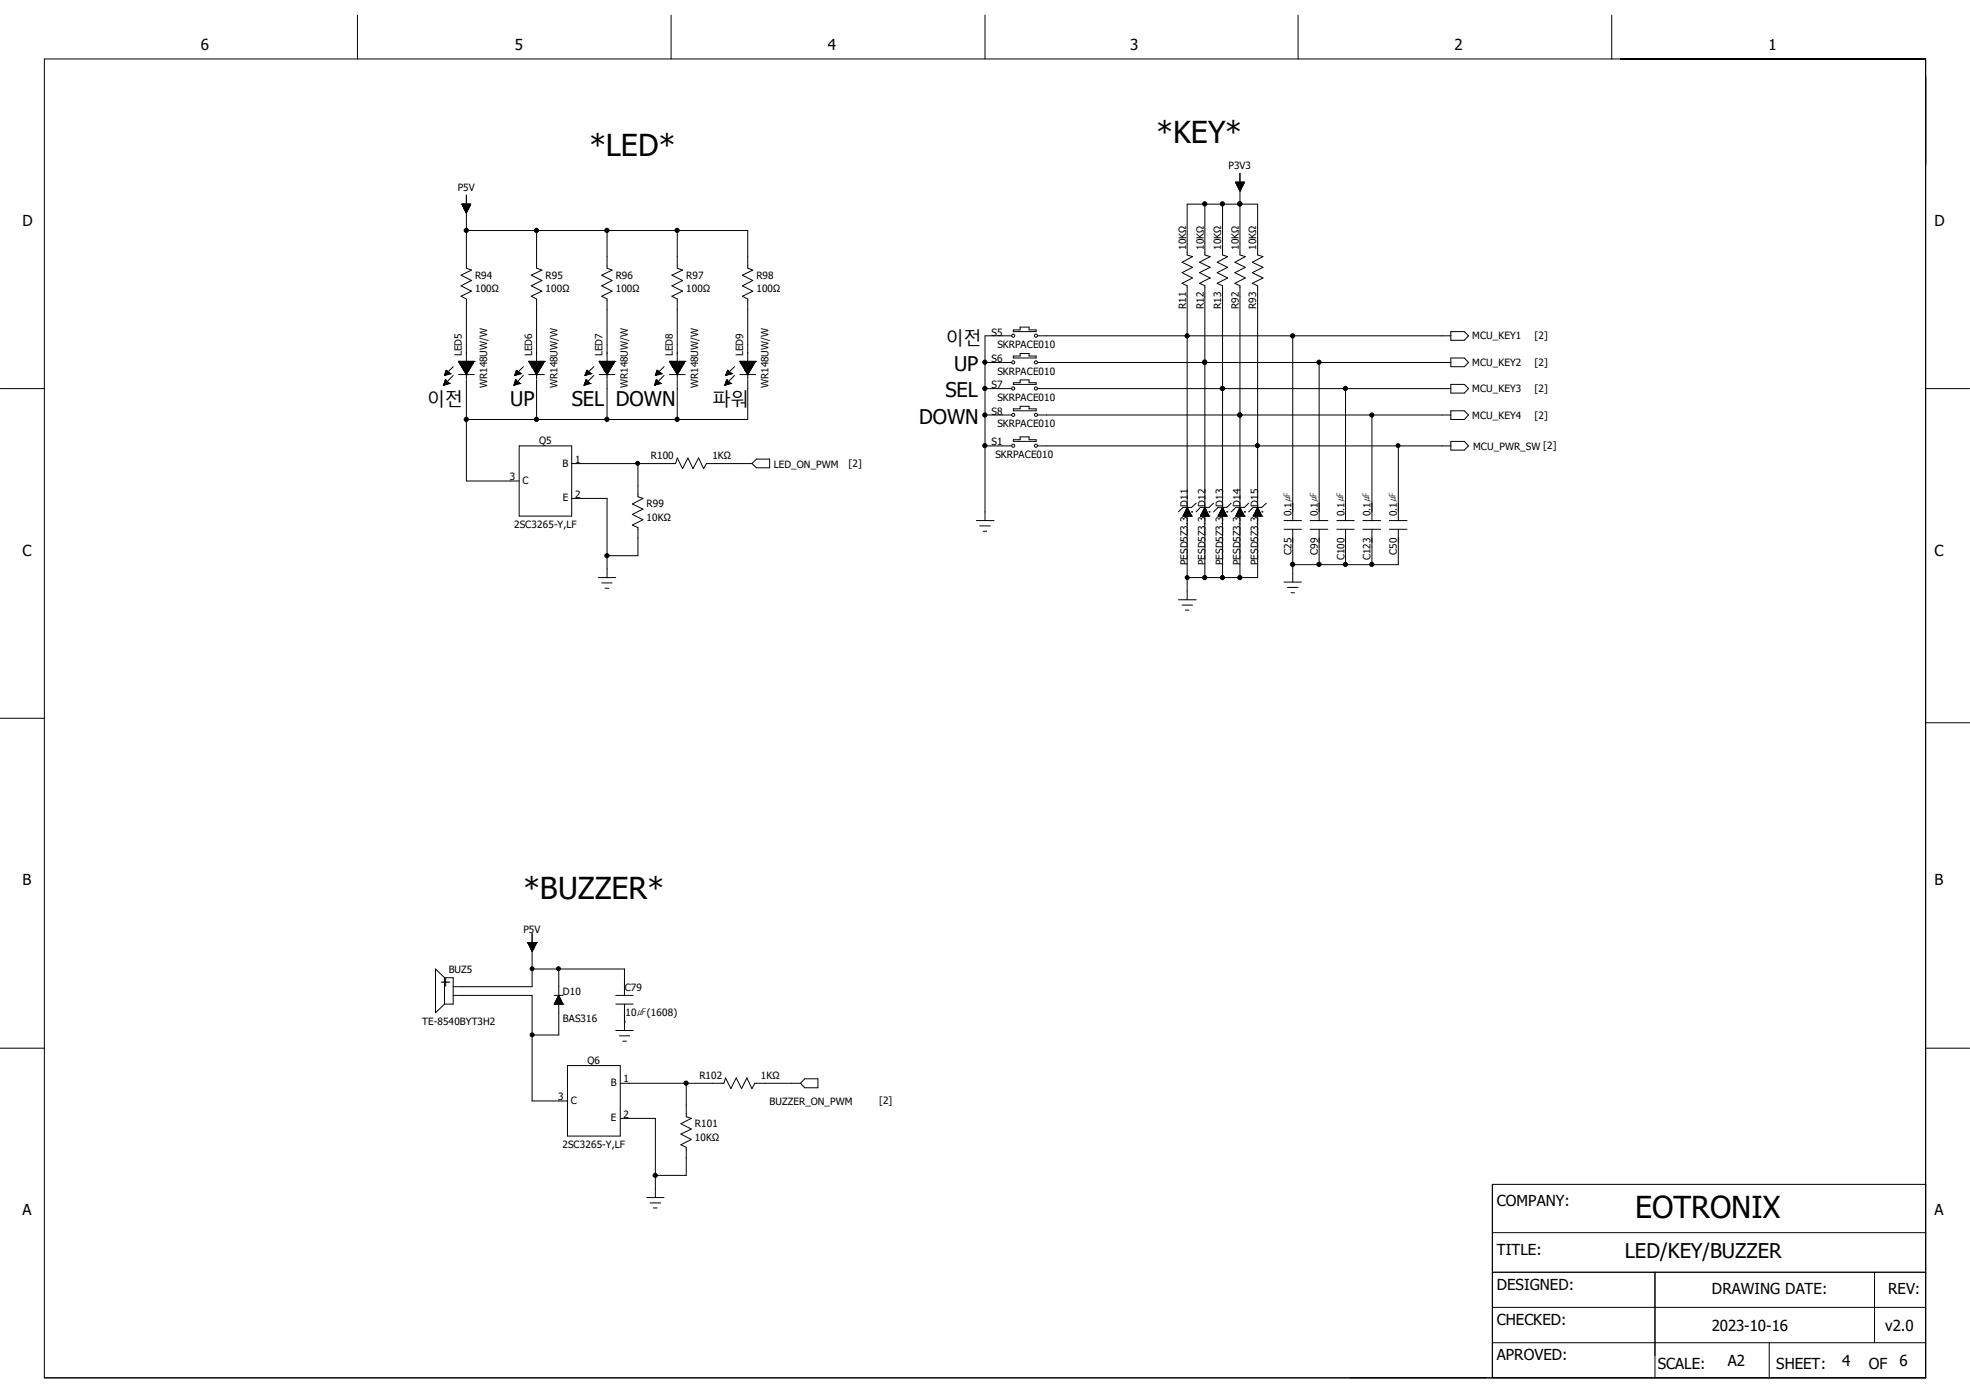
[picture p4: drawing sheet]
<svg xmlns="http://www.w3.org/2000/svg" width="297mm" height="210mm" viewBox="0 0 297 210" stroke-linecap="round" stroke-linejoin="round" font-family="sans-serif">
<g fill="none" stroke="#000" stroke-width=".15">
<path d="M6.7 8.9h283.6v198.8h-283.6zM53.9 2.3v6.6M101.2 2.3v6.6M148.5 2.3v6.6M195.7 2.3v6.6M243 2.3v6.6M69.7 30.9h1.2M69.7 30.8v.1h1.3M69.7 30.8v.1h1.2v-.1M69.8 30.8v.3h1M69.8 31h1.1M69.8 30.8v.4h1v-.4"/>
<path d="M69.8 31.1h1M69.8 31.2h1M69.9 30.8v.5h.8M69.9 31.4h.8M69.9 30.8v.6h.8M70 31.5h.7M70 30.8v.7M70 31.5h.6M70.1 30.8v.8M70.1 30.8v.9h.4M70.1 31.7h.4M70.1 30.8v1"/>
<path d="M70.2 30.8v1.1h.2M70.2 31.8h.2M70.2 32h.2M70.3 32.1h.1M70.3 32h.1M70.3 30.8v1.2M70.3 29.4v11l.8 .3-1.6 .8 1.6 .8-1.6 .8 1.6 .8-1.6 .8 .8 .4v12M70.3 34.8h42.4v5.6l.8 .3-1.6 .8 1.6 .8-1.6 .8 1.6 .8-1.6 .8 .8 .4v12M70.4 30.8v1.2M70.4 30.8v1.1M70.4 30.8v1h-.3M70.5 30.8v.9h-.4"/>
<path d="M70.6 30.8v.8h-.5M70.7 30.8v.7M70.7 30.8v.5h-.8M70.7 30.8v.4M70.8 30.8v.2M71 30.8h.1M71 30.8h-1.4l.7 1.3M71 30.8l-.7 1.3M80.9 34.8v5.6l.8 .3-1.6 .8 1.6 .8-1.6 .8 1.6 .8-1.6 .8 .8 .4v12M91.5 34.8v5.6l.8 .3-1.6 .8 1.6 .8-1.6 .8 1.6 .8-1.6 .8 .8 .4v12M102.1 34.8v5.6l.8 .3-1.6 .8 1.6 .8-1.6 .8 1.6 .8-1.6 .8 .8 .4v12M181.7 30.8v7.6l.8 .3-1.7 .8 1.7 .8-1.7 .8 1.7 .8-1.7 .8 .9 .4v44"/>
<path d="M184.3 30.8v7.6l.8 .3-1.6 .8 1.6 .8-1.6 .8 1.6 .8-1.6 .8 .8 .4v44M186.3 27.5l.6 1.3M186.3 27.5h1.3l-.7 1.3M186.3 27.5h1.3M186.4 27.6h1.2M186.4 27.5v.1M186.4 27.6h1.1M186.4 27.5v.2h1.1v-.2M186.4 27.8h1.1M186.5 27.9h.9M186.5 27.5v.4h1v-.4M186.5 27.5v.5"/>
<path d="M186.6 27.5v.6M186.6 28h.8M186.6 28.1h.7M186.6 27.5v.7M186.6 28.2h.6M186.7 27.5v.8M186.7 28.3h.5M186.7 27.5v.9M186.8 28.4h.3M186.8 27.5v1h.3M186.9 27.5v1.1h.1M186.9 27.5v1.2"/>
<path d="M186.9 28.8h.1M186.9 30.8h.1M186.9 26.1v12.3l.8 .3-1.5 .8 1.5 .8-1.5 .8 1.5 .8-1.5 .8 .7 .4v44M186.9 28.7h.1M187 27.5v1.2h-.1M187.1 27.5v1.1h-.2M187.1 27.5v1h-.3M187.2 27.5v.9h-.5M187.2 27.5v.7h-.5M187.2 27.5v.7h-.6M187.3 27.5v.5h-.7M187.4 27.5v.4h-.9"/>
<path d="M187.5 27.5v.1h-1.1M0 58.6h6.7M66.8 58.1h.1M66.9 58h.5M67 57.8h.8M67 56.6h.1M67.1 57.5h.4M67.1 56.3h.8M67.1 57.4h.2M67.1 57.3h.1M67.1 57.3v.7M67.1 57.3l-.3 .8"/>
<path d="M67.1 57.3l.5 .4M67.2 56.1h.4M67.2 56h.2M67.3 55.8h.1M67.3 55.8l-.3 .8M67.3 55.8l.5 .4M67.3 55.8v.8M67.3 57.4v.6M67.4 55.9v.6M67.4 57.5v.4M67.5 56v.5h-.4M67.5 57.6v.3"/>
<path d="M67.6 57.7h-.6v.3M67.6 56.1v.3M67.6 57.7v.1M67.6 57.7l.2 .1M67.8 57.8h.1M67.8 56.2h-.7v.4M67.8 56.2l.1 .1M67.8 56.2v.2M67.8 57.8l-1 .3M67.9 56.3h.1M67.9 56.3l-.9 .3M68.3 55.3l-1.3 1.3"/>
<path d="M68.3 56.6l-1.3 1.4M69.1 54.5h.1M69.1 56.5h2.4M69.1 54.5h2.4M69.1 54.5l1.2 2M69.2 54.7h2.2M69.3 54.8h2M69.3 54.5v.2M69.3 54.9h2M69.4 54.5v.4M69.4 55h1.8M69.5 54.5v.7h1.6v-.7"/>
<path d="M69.6 55.3h1.4M69.6 54.5v.9M69.7 55.4h1.3M69.8 55.5h1.1M69.8 54.5v1.1M69.8 55.7h1M69.9 54.5v1.3h.8v-1.3M70 56h.7M70.1 56.1h.4M70.1 54.5v1.5M70.2 54.5v1.8M70.2 56.3h.2"/>
<path d="M70.3 56.5h.1M70.3 57.3v15.2h8M70.4 54.5v1.7h-.3M70.6 54.5v1.5M70.8 54.5v1.1M71 54.5v.9M71.2 54.5v.4M71.4 54.5v.2M71.5 54.5h.1M71.5 54.5l-1.2 2M77.5 58.1h.1M77.5 58h.5"/>
<path d="M77.6 57.8h.8M77.6 56.6h.1M77.6 57.5h.5M77.7 56.3h.8M77.7 57.4h.2M77.7 57.3h.1M77.7 57.3v.7M77.7 57.3l-.2 .8M77.7 57.3l.6 .4M77.8 56.1h.4M77.8 56h.2M77.9 55.8h.1"/>
<path d="M77.9 55.8l-.3 .8M77.9 55.8l.5 .4M77.9 55.8v.8M77.9 57.4v.6M78 55.9v.6M78 57.5v.4M78.1 56v.5h-.5M78.1 57.6v.3M78.3 57.7h-.7v.3M78.3 56.1v.3M78.3 57.7v.1M78.3 57.7l.1 .1"/>
<path d="M78.4 57.8h.1M78.4 56.2h-.7v.4M78.4 56.2l.1 .1M78.4 56.2v.2M78.4 57.8l-.9 .3M78.5 56.3h.1M78.5 56.3l-.9 .3M78.9 55.3l-1.3 1.3M78.9 56.6l-1.3 1.4M79.7 54.5h.1M79.7 56.5h2.4M79.7 54.5h2.4"/>
<path d="M79.7 54.5l1.2 2M79.8 54.7h2.2M79.8 54.5v.2M79.9 54.8h2.1M80 54.9h1.9M80 54.5v.4M80.1 55h1.7M80.1 54.5v.7h1.6v-.7M80.2 55.3h1.4M80.2 54.5v.9M80.3 55.4h1.3M80.3 55.5h1.1"/>
<path d="M80.4 54.5v1.1M80.4 55.7h1M80.5 54.5v1.3h.8v-1.3M80.6 56h.6M80.6 54.5v1.5M80.7 56.1h.5M80.8 54.5v1.8M80.8 56.3h.2M80.9 56.5h.1M80.9 57.3v5.9M81.1 54.5v1.7h-.4M81.2 54.5v1.5"/>
<path d="M81.4 54.5v1.1M81.6 54.5v.9M81.8 54.5v.4M82 54.5v.2M82.1 54.5h.1M82.1 54.5l-1.2 2M88.1 58.1h.1M88.1 58h.5M88.2 56.6h.1M88.2 57.8h.8M88.3 57.5h.4M88.3 56.3h.8"/>
<path d="M88.3 57.4h.2M88.3 57.3h.1M88.3 57.3v.7M88.3 57.3l-.2 .8M88.3 57.3l.6 .4M88.4 56.1h.4M88.4 56h.2M88.5 55.8h.1M88.5 55.8l-.3 .8M88.5 55.8l.5 .4M88.5 55.8v.8M88.5 57.4v.6"/>
<path d="M88.6 55.9v.6M88.6 57.5v.4M88.7 56v.5h-.4M88.7 57.6v.3M88.9 57.7h-.7v.3M88.9 56.1v.3M88.9 57.7v.1M88.9 57.7l.1 .1M89 57.8h.1M89 56.2h-.7v.4M89 56.2l.1 .1M89 56.2v.2"/>
<path d="M89 57.8l-.9 .3M89.1 56.3h.1M89.1 56.3l-.9 .3M89.5 55.3l-1.3 1.3M89.5 56.6l-1.3 1.4M90.3 54.5h.1M90.3 56.5h2.4M90.3 54.5h2.4M90.3 54.5l1.2 2M90.4 54.7h2.2M90.5 54.8h2M90.5 54.5v.2"/>
<path d="M90.6 54.9h1.9M90.6 54.5v.4M90.6 55h1.8M90.7 54.5v.7h1.6v-.7M90.8 55.3h1.4M90.8 54.5v.9M90.9 55.4h1.3M91 55.5h1.1M91 54.5v1.1M91 55.7h1M91.1 54.5v1.3h.8v-1.3M91.2 56h.6"/>
<path d="M91.2 54.5v1.5M91.3 56.1h.4M91.4 54.5v1.8M91.4 56.3h.2M91.5 56.5h.1M91.5 57.3v5.9M91.7 54.5v1.7h-.3M91.8 54.5v1.5M92 54.5v1.1M92.2 54.5v.9M92.4 54.5v.4M92.6 54.5v.2"/>
<path d="M92.7 54.5h.1M92.7 54.5l-1.2 2M98.7 58.1h.1M98.7 58h.5M98.8 57.8h.8M98.8 56.6h.1M98.8 57.5h.5M98.9 56.3h.8M98.9 57.4h.2M98.9 57.3h.1M98.9 57.3v.7M98.9 57.3l-.2 .8"/>
<path d="M98.9 57.3l.6 .4M99 56.1h.4M99 56h.2M99.1 55.8h.1M99.1 55.8l-.3 .8M99.1 55.8l.5 .4M99.1 55.8v.8M99.1 57.4v.6M99.2 55.9v.6M99.2 57.5v.4M99.4 56v.5h-.6M99.4 57.6v.3"/>
<path d="M99.5 57.7h-.7v.3M99.5 56.1v.3M99.5 57.7v.1M99.5 57.7l.1 .1M99.6 57.8h.1M99.6 56.2h-.7v.4M99.6 56.2l.1 .1M99.6 56.2v.2M99.6 57.8l-.9 .3M99.7 56.3h.1M99.7 56.3l-.9 .3M100.1 55.3l-1.3 1.3"/>
<path d="M100.1 56.6l-1.3 1.4M100.9 54.5h.1M100.9 56.5h2.4M100.9 54.5h2.4M100.9 54.5l1.2 2M101 54.7h2.2M101 54.5v.2M101.1 54.8h2.1M101.2 54.5v.4M101.2 54.9h1.9M101.3 55h1.7M101.3 54.5v.7h1.6v-.7"/>
<path d="M101.4 55.3h1.4M101.4 54.5v.9M101.5 55.4h1.2M101.6 55.5h1.1M101.6 54.5v1.1M101.6 55.7h1M101.7 54.5v1.3h.8v-1.3M101.8 56h.6M101.9 54.5v1.5M101.9 56.1h.5M102 54.5v1.8M102 56.3h.2"/>
<path d="M102.1 56.5h.1M102.1 57.3v5.9M102.3 54.5v1.7h-.4M102.4 54.5v1.5M102.7 54.5v1.1M102.8 54.5v.9M103 54.5v.4M103.2 54.5v.2M103.3 54.5h.1M103.3 54.5l-1.2 2M109.3 58.1h.1M109.3 58h.5"/>
<path d="M109.4 56.6h.1M109.4 57.8h.8M109.4 57.5h.5M109.5 56.3h.8M109.5 57.4h.2M109.6 57.3h.1M109.6 57.3v.7M109.6 57.3l-.3 .8M109.6 57.3l.5 .4M109.6 56.1h.4M109.6 56h.2M109.7 55.8h.1"/>
<path d="M109.7 55.8l-.3 .8M109.7 55.8l.5 .4M109.7 55.8v.8M109.7 57.4v.6M109.8 55.9v.6M109.8 57.5v.4M109.9 56v.5h-.5M109.9 57.6v.3M110.1 57.7h-.7v.3M110.1 56.1v.3M110.1 57.7v.1M110.1 57.7l.1 .1"/>
<path d="M110.2 57.8h.1M110.2 56.2h-.6v.4M110.2 56.2l.1 .1M110.2 56.2v.2M110.2 57.8l-.9 .3M110.3 56.3h.1M110.3 56.3l-.9 .3M110.7 55.3l-1.3 1.3M110.7 56.6l-1.3 1.4M111.5 54.5h.1M111.5 56.5h2.4M111.5 54.5h2.4"/>
<path d="M111.5 54.5l1.2 2M111.6 54.7h2.2M111.7 54.8h2M111.7 54.5v.2M111.8 54.9h1.9M111.8 54.5v.4M111.8 55h1.8M111.9 54.5v.7h1.6v-.7M112 55.3h1.5M112.1 54.5v.9M112.1 55.4h1.3M112.2 55.5h1.1"/>
<path d="M112.2 54.5v1.1M112.2 55.7h1M112.3 54.5v1.3h.8v-1.3M112.4 56h.6M112.4 54.5v1.5M112.5 56.1h.4M112.6 54.5v1.8M112.6 56.3h.2M112.7 56.5h.1M112.7 57.3v5.9h-42.4M112.9 54.5v1.7h-.3M113 54.5v1.5"/>
<path d="M113.2 54.5v1.1M113.4 54.5v.9M113.6 54.5v.4M113.8 54.5v.2M113.9 54.5h.1M113.9 54.5l-1.2 2M148.5 58.6h4M148.5 54.7h4M152.5 50.6h-4v27.9M152.8 57.7h1v-.4h1.4v.4h1v.3h-3.4zM152.8 49.7h1v-.4h1.4v.4h1v.3h-3.4zM152.8 53.7h1v-.4h1.4v.4h1v.3h-3.4z"/>
<path d="M156.5 58.6h62.2M156.5 54.7h62.2M156.5 50.6h62.2M179 50.6h.1M181.7 54.7h.1M184.3 58.6h.1M194.9 50.6v27.9M198.9 54.7v23.8M202.9 58.6v19.9M218.7 54h2.1l.6 .7-.6 .6h-2.1zM218.7 58h2.1l.6 .6-.6 .7h-2.1zM218.7 50h2.1l.6 .6-.6 .7h-2.1z"/>
<path d="M290.3 58.6h6.7M78.3 67.2h7.9v10.6h-7.9zM86.2 75.1h5.3v12M86.2 69.9h15.7l.2-.9 .8 1.7 .8-1.7 .8 1.7 .8-1.7 .8 1.7 .4-.8h6.9M96.2 69.9v5l.7 .2-1.6 .9 1.6 .8-1.6 .8 1.6 .8-1.6 .8 .9 .3v4.3h-4.7M114 69.2h2v1.3h-2l-.6-.6zM147.2 78.5h2.7M147.7 79.3h1.6M148.5 67.2h4M148.5 62.6h4M152.8 61.6h1v-.3h1.4v.3h1v.3h-3.4zM152.8 66.3h1v-.4h1.4v.4h1v.2h-3.4z"/>
<path d="M156.5 67.2h62.2M156.5 62.6h62.2M178.4 77.8h.1M178.4 77.8h1.3M178.4 77.7h1.2M178.5 77.6h1v.2M178.5 77.5v.3M178.6 77.4h.9M178.6 77.3h.8v.5M178.6 77.3v.5M178.7 77.2h.6M178.7 77h.5v.8"/>
<path d="M178.7 77v.8M178.8 76.9h.4M178.9 76.8h.2v1M178.9 76.7v1.1M178.9 76.6h.2M179 76.5h.1M179 76.5l.7 1.3M179 76.5l-.6 1.3M179.7 77.8h.1M179.7 77.2h.1M180.3 75.9l-.6 .6h-1.3l-.7 .7M181 77.8h.1"/>
<path d="M181 77.8h1.3M181.1 77.7h1.1M181.1 77.6h1.1v.2M181.1 77.5v.3M181.2 77.4h.9M181.3 77.3h.7v.5M181.3 77.3v.5M181.4 77.2h.6M181.4 77h.5v.8M181.4 77v.8M181.5 76.9h.4M181.5 76.8h.3v1"/>
<path d="M181.5 76.7v1.1M181.6 76.6h.1M181.7 76.5h.1M181.7 76.5l.6 1.3M181.7 76.5l-.7 1.3M182.3 77.8h.1M182.3 77.2h.1M183 75.9l-.7 .6h-1.3l-.7 .7M183.6 77.8h.1M183.6 77.8h1.4M183.7 77.7h1.2M183.8 77.6h1v.2"/>
<path d="M183.8 77.5v.3M183.9 77.4h.8M183.9 77.3h.8v.5M183.9 77.3v.5M184 77.2h.6M184 77h.6v.8M184 77v.8M184.1 76.9h.4M184.1 76.8h.3v1M184.1 76.7v1.1M184.3 76.6h.1M184.3 76.5h.1"/>
<path d="M184.3 76.5l.7 1.3M184.3 76.5l-.7 1.3M185 77.8h.1M185 77.2h.1M185.6 75.9l-.6 .6h-1.4l-.6 .7M186.3 77.8h.1M186.3 77.8h1.3M186.4 77.7h1.1M186.4 77.6h1.1v.2M186.4 77.5v.3M186.5 77.4h.9M186.6 77.3h.8v.5"/>
<path d="M186.6 77.3v.5M186.6 77.2h.6M186.7 77h.5v.8M186.7 77v.8M186.8 76.9h.3M186.8 76.8h.3v1M186.8 76.7v1.1M186.9 76.6h.1M186.9 76.5h.1M186.9 62.6h.1M186.9 76.5l.7 1.3M186.9 76.5l-.6 1.3"/>
<path d="M187.6 77.8h.1M187.6 77.2h.1M188.3 75.9l-.7 .6h-1.3l-.7 .7M188.9 77.8h.1M188.9 77.8h1.3M189 77.7h1.2M189.1 77.6h1v.2M189.1 77.5v.3M189.1 77.4h.9M189.2 77.3h.8v.5M189.2 77.3v.5M189.3 77.2h.6"/>
<path d="M189.4 77h.5v.8M189.4 77v.8M189.4 76.9h.4M189.5 76.8h.2v1M189.5 76.7v1.1M189.5 76.6h.2M189.6 76.5h.1M189.6 67.2h.1M189.6 76.5l.6 1.3M189.6 76.5l-.7 1.3M190.2 77.8h.1M190.2 77.2h.1"/>
<path d="M190.9 75.9l-.7 .6h-1.3l-.6 .7M193.6 79.8h2.6M193.6 78.5h2.6M194.9 79.8v8M197.5 79.8h2.7M197.5 78.5h2.7M198.9 79.8v5.3M201.5 79.8h2.7M201.5 78.5h2.7M202.9 79.8v5.3M205.5 79.8h2.7M205.5 78.5h2.7"/>
<path d="M206.8 62.6v15.9M206.8 79.8v5.3M209.5 79.8h2.6M209.5 78.5h2.6M210.8 67.2v11.3M210.8 79.8v5.3h-15.9M218.7 61.9h2.1l.6 .7-.6 .6h-2.1zM218.7 66.5h2.1l.6 .7-.6 .7h-2.1zM90.2 87.1h2.6M90.7 87.9h1.6M91.2 88.7h.6M148.3 80.1h.5"/>
<path d="M177.7 90.4h2.6M178.2 91.2h1.6M178.7 92h.5M179 87.1h10.6v-44l-.8-.4 1.6-.8-1.6-.8 1.6-.8-1.6-.8 1.6-.8-.8-.3v-7.6h-10.6v7.6l.8 .3-1.6 .8 1.6 .8-1.6 .8 1.6 .8-1.6 .8 .8 .4v47.3M193.6 87.8h2.6M194.1 88.6h1.6M194.6 89.4h.6M0 108.3h6.7M290.3 109h6.7M0 158h6.7M67 147.4h1.3v4h-1.3M67 147.4v4"/>
<path d="M67 147.4l-1.3-1.3v6.6l1.3-1.3M68.3 150.1h11.9v15.9h5.4M79.6 142.1h.1M79.6 142.1l.6 1.3M79.6 142.1h1.3M79.6 142.2h1.3M79.6 142.1v.1h1.3M79.7 142.1v.2h1.1v-.2M79.7 142.3h1.1M79.7 142.4h1.1M79.8 142.1v.4h.9M79.8 142.1v.4h.9v-.4"/>
<path d="M79.8 142.5h.9M79.8 142.1v.6h.8M79.8 142.6h.9M79.9 142.7h.7M79.9 142.1v.7h.7M80 142.1v.8h.5M80 142.9h.6M80 142.1v.9M80.1 142.1v1h.3M80.1 143h.4M80.1 142.1v1.1M80.1 143.1h.3"/>
<path d="M80.1 143.3h.2M80.2 142.1v1.2h.1M80.2 140.8v8h-11.9M80.2 146.1h13.9v4M80.2 143.4h.1M80.3 142.1v1.3M80.3 142.1v1.2h-.1M80.4 142.1v1.1h-.3M80.4 142.1v.9M80.5 142.1v.9h-.5M80.6 142.1v.7h-.7M80.6 142.1v.6"/>
<path d="M80.6 142.1v.5M80.7 142.1v.3M80.9 142.1v.1h-1.3M80.9 142.1h.1M80.9 142.1l-.7 1.3M83.6 151.4h.1M83.6 151.4h1.3M83.6 150.1h1.3M83.7 151.3h1.1M83.7 151.1h1.1v.3M83.7 151.1v.3M83.8 151h.9"/>
<path d="M83.8 150.9h.8v.5M83.8 150.8v.6M83.9 150.7h.6M83.9 150.6h.6v.8M83.9 150.5v.9M84 150.5h.4M84.1 150.3h.3v1.1M84.1 150.3v1.1M84.2 150.2h.1M84.2 150.1h.1M84.2 150.1l.7 1.3M84.2 150.1l-.6 1.3"/>
<path d="M84.2 146.1v9.9h-4M84.9 151.4h.1M92.8 151.4h2.7M92.8 150.1h2.7M92.8 155.4h2.7M93.4 156.2h1.6M93.9 157h.5M94.1 154.1h.1M94.1 151.4v4M290.3 158h6.7M85.6 160.7h7.9v10.6h-7.9zM93.5 163.3h15.6l.3-.8 .8 1.6 .8-1.6 .8 1.6 .8-1.6 .8 1.6 .4-.8h6.9"/>
<path d="M93.5 168.6h5.3v12M103.5 163.3v5.1l.7 .2-1.5 .8 1.5 .8-1.5 .8 1.5 .8-1.5 .8 .8 .4v4.2h-4.7M121.3 162.6h2v1.4h-2l-.6-.7zM290.3 178.6h-65.3v29.1M97.5 180.6h2.6M98 181.4h1.6M98.5 182.1h.6M225 197.1h65.3M225 191.8h65.3M225 185.8h65.3M249.5 191.8v15.9M282.6 191.8v10.6"/>
<path d="M225 202.4h65.3M266.7 202.4v5.3"/>
<circle cx="152.8" cy="54.6" r=".23"/>
<circle cx="152.8" cy="58.6" r=".23"/>
<circle cx="152.8" cy="50.6" r=".23"/>
<circle cx="156.2" cy="54.6" r=".23"/>
<circle cx="156.2" cy="58.6" r=".23"/>
<circle cx="156.2" cy="50.6" r=".23"/>
<circle cx="152.8" cy="67.2" r=".23"/>
<circle cx="152.8" cy="62.5" r=".23"/>
<circle cx="156.2" cy="62.5" r=".23"/>
<circle cx="156.2" cy="67.2" r=".23"/>
</g>
<g fill="#000" stroke="#000" stroke-width=".15">
<circle cx="70.3" cy="34.7" r=".32"/>
<circle cx="80.9" cy="34.7" r=".32"/>
<circle cx="91.5" cy="34.7" r=".32"/>
<circle cx="102.1" cy="34.7" r=".32"/>
<circle cx="181.6" cy="30.7" r=".32"/>
<circle cx="184.3" cy="30.7" r=".32"/>
<circle cx="186.9" cy="30.7" r=".32"/>
<circle cx="148.5" cy="54.6" r=".32"/>
<circle cx="148.5" cy="58.6" r=".32"/>
<circle cx="179" cy="50.6" r=".3"/>
<circle cx="181.6" cy="54.6" r=".32"/>
<circle cx="184.3" cy="58.6" r=".32"/>
<circle cx="194.9" cy="50.6" r=".32"/>
<circle cx="198.9" cy="54.6" r=".32"/>
<circle cx="202.8" cy="58.6" r=".32"/>
<circle cx="70.3" cy="63.2" r=".32"/>
<circle cx="80.9" cy="63.2" r=".32"/>
<circle cx="91.5" cy="63.2" r=".32"/>
<circle cx="96.1" cy="69.9" r=".3"/>
<circle cx="102.1" cy="63.2" r=".32"/>
<circle cx="148.5" cy="67.2" r=".32"/>
<circle cx="148.5" cy="62.6" r=".32"/>
<circle cx="186.9" cy="62.6" r=".32"/>
<circle cx="189.6" cy="67.2" r=".3"/>
<circle cx="206.8" cy="62.6" r=".32"/>
<circle cx="210.8" cy="67.2" r=".3"/>
<circle cx="91.5" cy="83.8" r=".32"/>
<circle cx="179" cy="87.1" r=".3"/>
<circle cx="181.6" cy="87.1" r=".32"/>
<circle cx="184.3" cy="87.1" r=".32"/>
<circle cx="186.9" cy="87.1" r=".32"/>
<circle cx="194.9" cy="85.1" r=".32"/>
<circle cx="198.9" cy="85.1" r=".32"/>
<circle cx="202.8" cy="85.1" r=".32"/>
<circle cx="206.8" cy="85.1" r=".32"/>
<circle cx="80.2" cy="146" r=".3"/>
<circle cx="80.2" cy="156" r=".3"/>
<circle cx="84.2" cy="146" r=".3"/>
<circle cx="98.8" cy="177.2" r=".32"/>
<circle cx="103.4" cy="163.3" r=".32"/>
</g>
<g font-size="4.6">
<text x="88.9" y="23.5">*LED*</text>
<text x="174.4" y="21.5">*KEY*</text>
<text x="78.9" y="135.5">*BUZZER*</text>
<text x="246.5" y="183.6">EOTRONIX</text>
</g>
<g font-size="3.1">
<text x="142.5" y="59.9">SEL</text>
<text x="143.8" y="56">UP</text>
<text x="76.9" y="61.3">UP</text>
<text x="86.2" y="61.3">SEL DOWN</text>
<text x="138.6" y="63.9">DOWN</text>
<text x="245" y="189.7">LED/KEY/BUZZER</text>
</g>
<g font-size="2.8">
<text x="142.5" y="52">이전</text>
<text x="64.3" y="61.3">이전</text>
<text x="107.4" y="61.3">파워</text>
</g>
<g font-size="2.3">
<text x="30.3" y="7.6">6</text>
<text x="77.6" y="7.6">5</text>
<text x="124.8" y="7.6">4</text>
<text x="170.4" y="7.6">3</text>
<text x="219.3" y="7.6">2</text>
<text x="266.6" y="7.6">1</text>
<text x="3.4" y="34.1">D</text>
<text x="291.6" y="34.1">D</text>
<text x="3.4" y="83.8">C</text>
<text x="291.6" y="83.8">C</text>
<text x="3.4" y="133.5">B</text>
<text x="291.6" y="133.5">B</text>
<text x="66.4" y="148.8">+</text>
<text x="3.4" y="183.2">A</text>
<text x="225.7" y="181.9">COMPANY:</text>
<text x="291.6" y="183.2">A</text>
<text x="225.7" y="189.1">TITLE:</text>
<text x="225.7" y="194.5">DESIGNED:</text>
<text x="258.1" y="195.1">DRAWING DATE:</text>
<text x="284.6" y="195.1">REV:</text>
<text x="225.7" y="199.8">CHECKED:</text>
<text x="258.1" y="200.6">2023-10-16</text>
<text x="284.2" y="200.6">v2.0</text>
<text x="225.7" y="205.1">APROVED:</text>
<text x="249.9" y="206.4">SCALE:</text>
<text x="260.5" y="205.9">A2</text>
<text x="267.8" y="206.4">SHEET:</text>
<text x="277.7" y="205.9">4</text>
<text x="281.8" y="206.4">OF</text>
<text x="286.4" y="205.9">6</text>
</g>
<g font-size="1.5">
<text x="69" y="28.8">P5V</text>
<text x="185.2" y="25.5">P3V3</text>
<text x="178.8" y="37.6" transform="rotate(-90 178.8 37.6)">10KΩ</text>
<text x="181.5" y="37.6" transform="rotate(-90 181.5 37.6)">10KΩ</text>
<text x="184.1" y="37.6" transform="rotate(-90 184.1 37.6)">10KΩ</text>
<text x="186.8" y="37.6" transform="rotate(-90 186.8 37.6)">10KΩ</text>
<text x="189.4" y="37.6" transform="rotate(-90 189.4 37.6)">10KΩ</text>
<text x="71.6" y="42">R94</text>
<text x="71.6" y="44">100Ω</text>
<text x="82.3" y="42">R95</text>
<text x="82.3" y="44">100Ω</text>
<text x="92.8" y="42">R96</text>
<text x="92.8" y="44">100Ω</text>
<text x="103.5" y="42">R97</text>
<text x="103.5" y="44">100Ω</text>
<text x="114" y="42">R98</text>
<text x="114" y="44">100Ω</text>
<text x="178.8" y="46.6" transform="rotate(-90 178.8 46.6)">R11</text>
<text x="181.5" y="46.6" transform="rotate(-90 181.5 46.6)">R12</text>
<text x="184.1" y="46.6" transform="rotate(-90 184.1 46.6)">R13</text>
<text x="186.8" y="46.6" transform="rotate(-90 186.8 46.6)">R92</text>
<text x="189.4" y="46.6" transform="rotate(-90 189.4 46.6)">R93</text>
<text x="69.6" y="53.7" transform="rotate(-90 69.6 53.7)">LED5</text>
<text x="80.2" y="53.7" transform="rotate(-90 80.2 53.7)">LED6</text>
<text x="90.8" y="53.7" transform="rotate(-90 90.8 53.7)">LED7</text>
<text x="101.4" y="53.7" transform="rotate(-90 101.4 53.7)">LED8</text>
<text x="112.1" y="53.7" transform="rotate(-90 112.1 53.7)">LED9</text>
<text x="149.5" y="50.6">S5</text>
<text x="150.4" y="52.5">SKRPACE010</text>
<text x="222" y="51.2">MCU_KEY1</text>
<text x="231.4" y="51.2">[2]</text>
<text x="73.4" y="58.5" transform="rotate(-90 73.4 58.5)">WR148UW/W</text>
<text x="84" y="58.5" transform="rotate(-90 84 58.5)">WR148UW/W</text>
<text x="94.7" y="58.5" transform="rotate(-90 94.7 58.5)">WR148UW/W</text>
<text x="105.2" y="58.5" transform="rotate(-90 105.2 58.5)">WR148UW/W</text>
<text x="115.9" y="58.5" transform="rotate(-90 115.9 58.5)">WR148UW/W</text>
<text x="149.5" y="54.6">S6</text>
<text x="149.5" y="58.5">S7</text>
<text x="150.4" y="56.5">SKRPACE010</text>
<text x="222" y="55.2">MCU_KEY2</text>
<text x="222" y="59.1">MCU_KEY3</text>
<text x="231.4" y="55.2">[2]</text>
<text x="231.4" y="59.1">[2]</text>
<text x="149.5" y="62.5">S8</text>
<text x="150.4" y="60.5">SKRPACE010</text>
<text x="150.4" y="64.4">SKRPACE010</text>
<text x="222" y="63.1">MCU_KEY4</text>
<text x="231.4" y="63.1">[2]</text>
<text x="81.3" y="67">Q5</text>
<text x="84.8" y="70.4">B</text>
<text x="86.7" y="69.8">1</text>
<text x="98.1" y="69.2">R100</text>
<text x="107.4" y="69.2">1KΩ</text>
<text x="116.7" y="70.5">LED_ON_PWM</text>
<text x="127.9" y="70.4">[2]</text>
<text x="149.5" y="67.1">S1</text>
<text x="150.1" y="69">SKRPACE010</text>
<text x="222.1" y="67.8">MCU_PWR_SW [2]</text>
<text x="76.9" y="72.4">3</text>
<text x="78.8" y="73">C</text>
<text x="84.8" y="75.6">E</text>
<text x="86.7" y="75">2</text>
<text x="97.5" y="76.5">R99</text>
<text x="179.1" y="76.4" transform="rotate(-90 179.1 76.4)">D11</text>
<text x="181.7" y="76.4" transform="rotate(-90 181.7 76.4)">D12</text>
<text x="184.4" y="76.4" transform="rotate(-90 184.4 76.4)">D13</text>
<text x="187" y="76.4" transform="rotate(-90 187 76.4)">D14</text>
<text x="189.7" y="76.4" transform="rotate(-90 189.7 76.4)">D15</text>
<text x="194.7" y="77.8" transform="rotate(-90 194.7 77.8)">0.1㎌</text>
<text x="198.7" y="77.8" transform="rotate(-90 198.7 77.8)">0.1㎌</text>
<text x="202.7" y="77.8" transform="rotate(-90 202.7 77.8)">0.1㎌</text>
<text x="206.6" y="77.8" transform="rotate(-90 206.6 77.8)">0.1㎌</text>
<text x="210.6" y="77.8" transform="rotate(-90 210.6 77.8)">0.1㎌</text>
<text x="77.5" y="79.7">2SC3265-Y,LF</text>
<text x="97.5" y="78.5">10KΩ</text>
<text x="194.7" y="83.6" transform="rotate(-90 194.7 83.6)">C25</text>
<text x="198.7" y="83.6" transform="rotate(-90 198.7 83.6)">C99</text>
<text x="210.6" y="83.6" transform="rotate(-90 210.6 83.6)">C50</text>
<text x="179.1" y="85.2" transform="rotate(-90 179.1 85.2)">PESD5Z3.3</text>
<text x="181.7" y="85.2" transform="rotate(-90 181.7 85.2)">PESD5Z3.3</text>
<text x="184.4" y="85.2" transform="rotate(-90 184.4 85.2)">PESD5Z3.3</text>
<text x="187" y="85.2" transform="rotate(-90 187 85.2)">PESD5Z3.3</text>
<text x="189.7" y="85.2" transform="rotate(-90 189.7 85.2)">PESD5Z3.3</text>
<text x="202.7" y="84.4" transform="rotate(-90 202.7 84.4)">C100</text>
<text x="206.6" y="84.4" transform="rotate(-90 206.6 84.4)">C123</text>
<text x="78.9" y="140.6">P5V</text>
<text x="67.6" y="146.7">BUZ5</text>
<text x="84.9" y="149.9">D10</text>
<text x="94.2" y="149.4">C79</text>
<text x="63.7" y="154.6">TE-8540BYT3H2</text>
<text x="84.9" y="154.1">BAS316</text>
<text x="94.3" y="153.2">10㎌(1608)</text>
<text x="88.6" y="160.4">Q6</text>
<text x="84.2" y="165.9">3</text>
<text x="86.1" y="166.5">C</text>
<text x="92.1" y="163.8">B</text>
<text x="94" y="163.2">1</text>
<text x="105.5" y="162.6">R102</text>
<text x="114.7" y="162.6">1KΩ</text>
<text x="116" y="166.6">BUZZER_ON_PWM</text>
<text x="132.5" y="166.5">[2]</text>
<text x="84.8" y="173.1">2SC3265-Y,LF</text>
<text x="92.1" y="169.1">E</text>
<text x="94" y="168.5">2</text>
<text x="104.8" y="169.9">R101</text>
<text x="104.8" y="172">10KΩ</text>
</g>
</svg>
